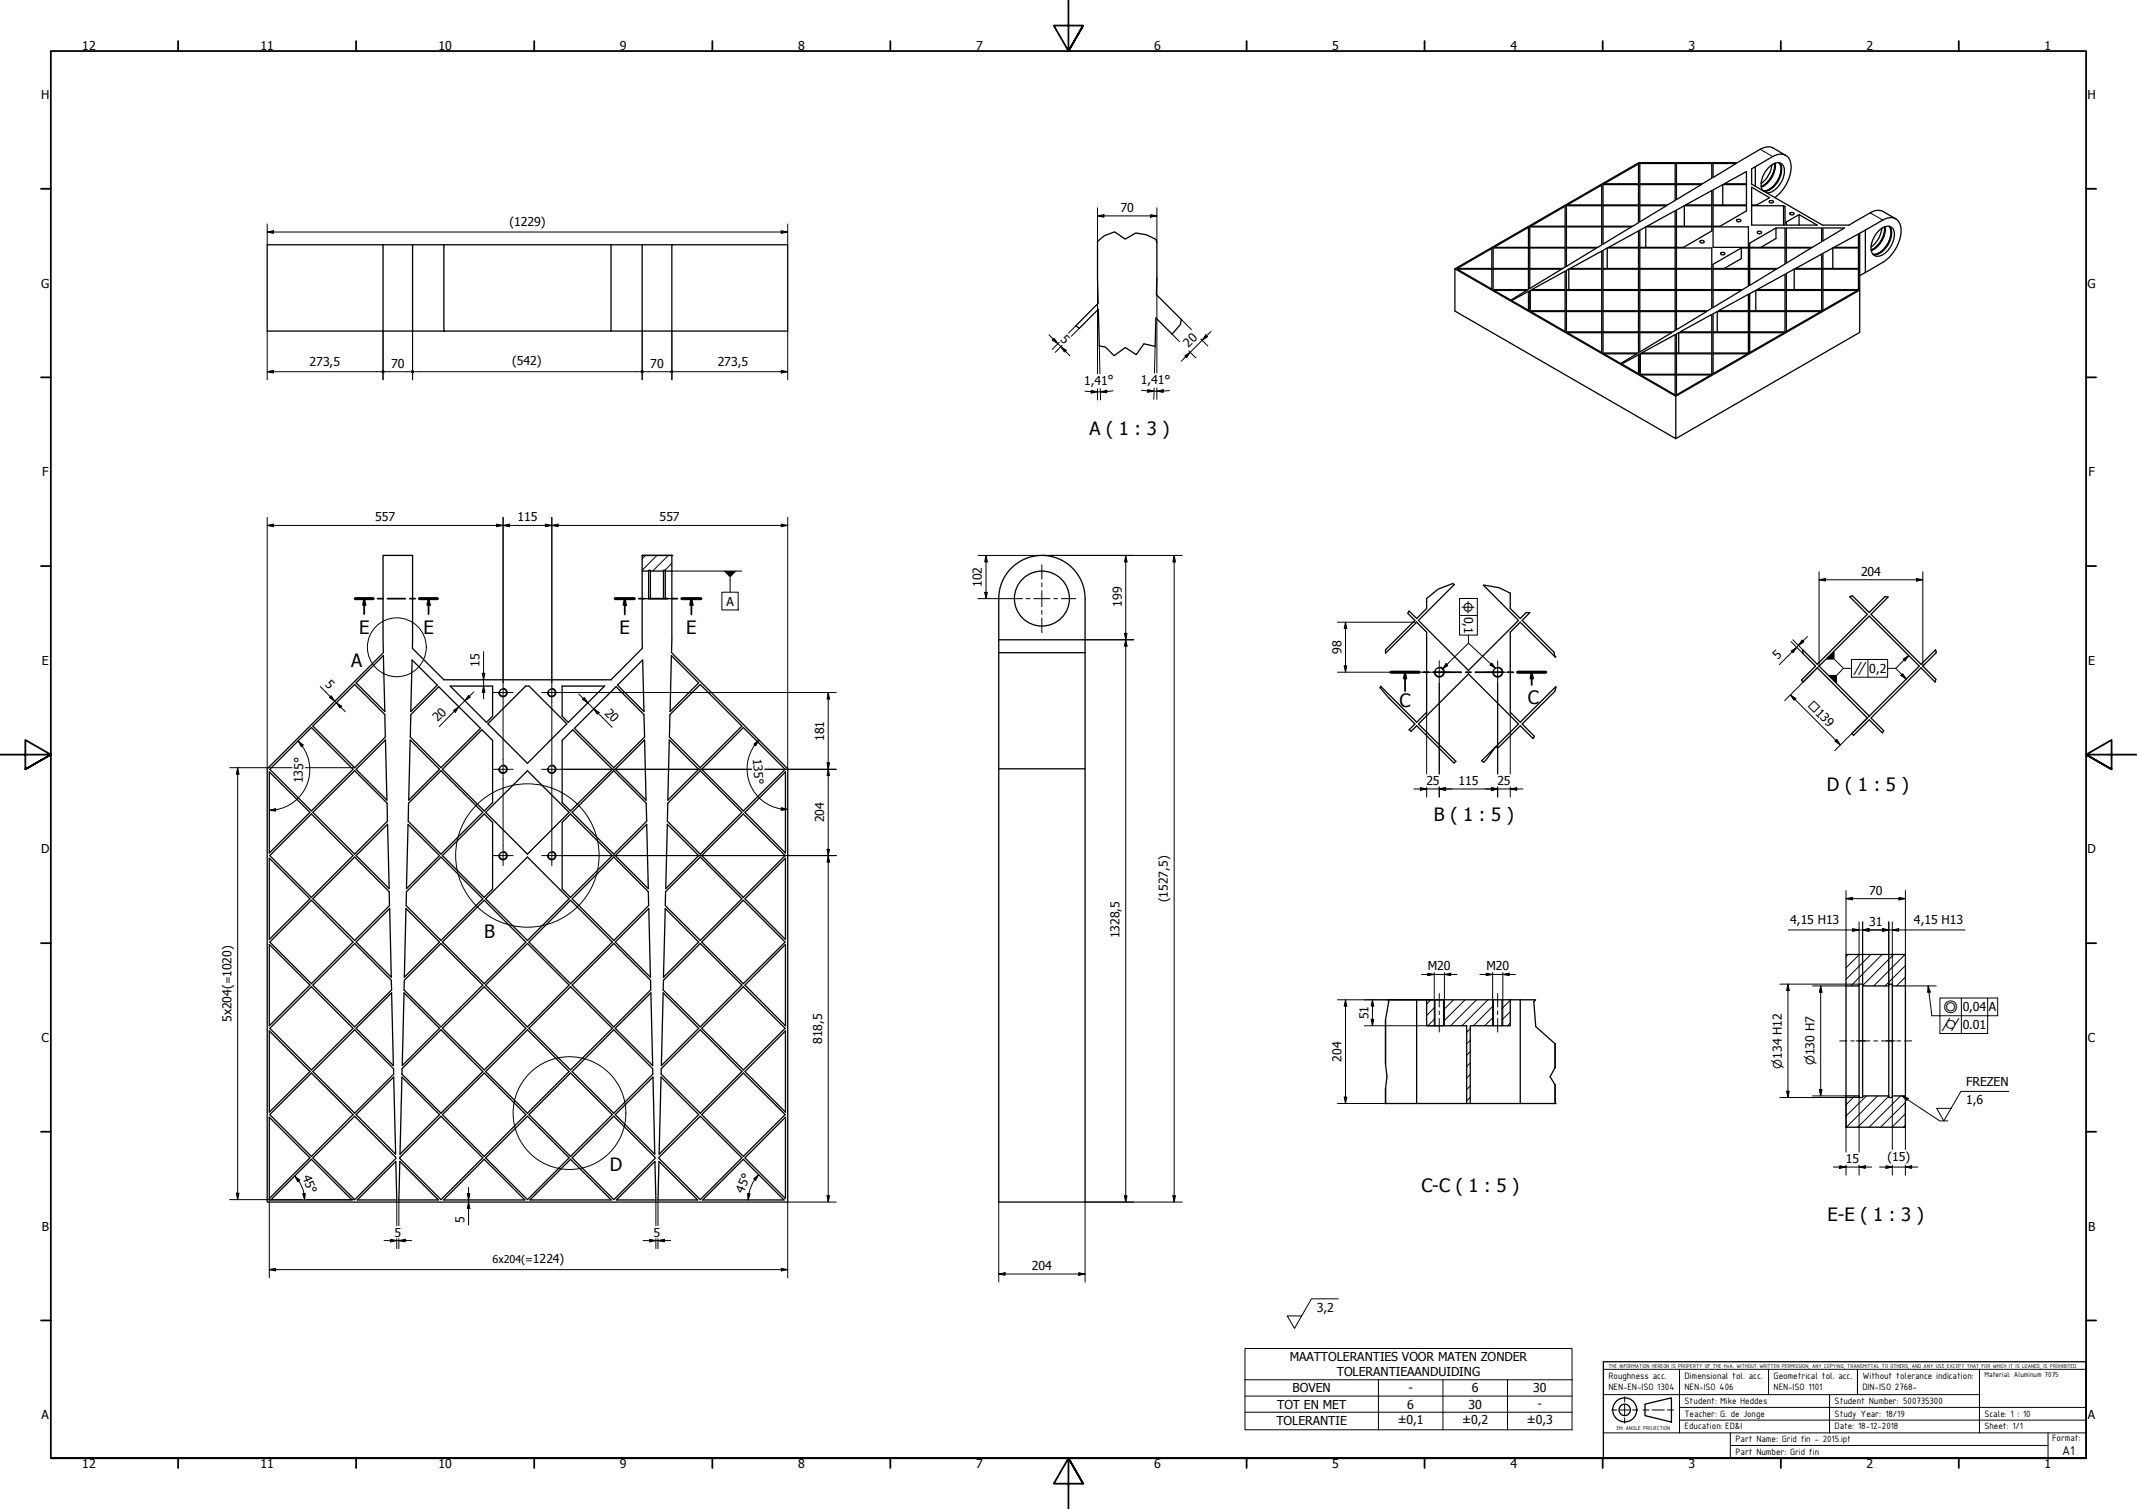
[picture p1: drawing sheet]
<svg xmlns="http://www.w3.org/2000/svg" width="841mm" height="594mm" viewBox="0 0 841 594" stroke-linecap="round" stroke-linejoin="round" font-family="sans-serif">
<!-- layer: Hatch (ISO) -->
<g fill="none" stroke="#000" stroke-width=".39">
<path d="M254 218.7l-1.3 1.3M258.5 218.7l-5.8 5.8M263 218.7l-6.1 6.1M264.4 221.8l-2.7 2.7M727.3 375.8l-.8 .7M731.8 375.8l-5.3 5.2M736.3 375.8l-9.8 9.7M740.7 375.8l-12.3 12.3M745.2 375.8l-12.2 12.2M749.7 375.8l-12.3 12.3M563.1 393.6l-1.6 1.7M564.7 396.5l-3.2 3.3"/>
<path d="M572.1 393.6l-4 3.9M576.6 393.6l-8.5 8.5M581.1 393.6l-10.2 10.2M585.6 393.6l-10.2 10.2M587.7 396l-7.8 7.8M594.4 393.8l-3.3 3.2M594.4 398.3l-3.3 3.2M749.9 384.7l-3.5 3.4M749.9 380.1l-8 8M564.7 401l-2.8 2.8M578.6 418.5l-1.4 1.4M578.6 414l-1.4 1.5"/>
<path d="M578.6 409.5l-1.4 1.4M578.6 405l-1.4 1.4M587.7 400.5l-3.4 3.3M594.4 402.8l-1.1 1M578.6 432l-1.4 1.4M578.6 427.5l-1.4 1.4M578.6 423l-1.4 1.4M730 431.5l-3.5 3.4M734.5 431.5l-8 7.9M738.9 431.5l-12.3 12.3M743.3 431.6l-12.2 12.2M748 431.5l-12.4 12.3"/>
<path d="M749.9 438.5l-5.3 5.3M749.9 434.1l-9.8 9.7M749.9 443l-.8 .8"/>
</g>
<!-- layer: Visible (ISO) -->
<g fill="none" stroke="#000" stroke-width=".51">
<path d="M630.9 72.7h13.9v8h-13.9zM631.3 72.4l13.5-7.8v7.8zM645.4 72.7h13.9v6.2l-3 1.8h-10.9zM645.4 64.4h13.9v8h-13.9zM659.8 72.7h9.7l-9.7 5.9zM659.8 64.4h13.9v5.7l-3.7 2.3h-10.2zM674.2 74.8l3.8-2.1h9.3v8h-13.1zM674.2 64.4h9.1l-9.1 5.5zM678 72.7v8M678.6 72.4l8.7-4.9v4.9zM689.4 73.7l7 4.1-5 2.9h-2zM690.8 65.6v7.7"/>
<path d="M696.3 79.2l.7-.2a.63 .63 0 0 1 .8 .1 .63 .63 0 0 1-.1 .9 .63 .63 0 0 1-.9-.1l-.6-.4zM697.3 64.9a10.7 10.7 0 0 1-4.2 7.3M698.4 64.4a9.8 9.8 0 0 1-5.3 9M698.5 77.8a15.4 15.4 0 0 0 6.2-13.6 4.1 4.1 0 0 0-6.6-2.8l-8.7 5.1v6l27.8 16.1h10.5l8.7-5.1 2.2-.7 2.2 .3 5.3 3M698.6 64.2a9.3 9.3 0 0 1-5.4 9.4 10.1 10.1 0 0 0 5.3-9.3M700.2 64.1a7.3 7.3 0 0 1-1.3 7.9l-.9 1.2-1.8 1.3a1.99 1.99 0 0 1-2.8 0 9.1 9.1 0 0 1 5.9-10.4 2.83 2.83 0 0 1 2.9 3.8 9.2 9.2 0 0 1-6.3 8h-.6M700.3 64.1a6.8 6.8 0 0 1-.7 7.6 6.7 6.7 0 0 1-5.4 3.6M700.7 64.6a9.2 9.2 0 0 1-6.2 10.7M702.8 61.2l-5-2.9a5.2 5.2 0 0 0-5.1 .5l-8.9 5.2h-38.8l-72.4 41.8 86.9 50.2 72.4-41.8v-22.3l9.1-5.3a4.4 4.4 0 0 1 5.2-.4 4.4 4.4 0 0 1 2 4.9 16.1 16.1 0 0 1-7.2 12.2l-9.1 5.2M150.7 96.4v33.9M162.4 96.4v33.9M174.7 96.4h65.8v33.9h-65.8z"/>
<path d="M174.7 96.4h-69.5v33.9h69.5M240.5 96.4h23.9M252.7 96.4v33.9M431.9 95l.3 24.4-8.8 8.8M455.3 95.5l-.2 20.5 9.8 9.8M587.6 97.6h13.9v8.1h-13.9zM587.9 97.4l13.6-7.9v7.9zM602 89.3h13.9v8.1h-13.9zM602 97.6h13.9v7.5l-.8 .6h-13.1zM602.4 89.1l13.5-7.9v7.9zM616.5 81h13.9v8.1h-13.9zM616.5 89.3h13.9v7.1l-1.6 1h-12.3z"/>
<path d="M616.5 97.6h11.8l-11.8 7.3zM616.8 80.7l13.6-7.8v7.8zM630.9 81h13.9v6.7l-2.2 1.4h-11.7zM630.9 89.3h11.1l-11.1 6.8zM630.9 98.6l1.6-1h12.3v8.1h-13.9zM632.5 97.6v8.1M633.1 97.4l11.7-6.5v6.5zM645.4 81h10.4l-10.4 6.3zM645.4 90.6l2.3-1.3h11.6v8.1h-13.9zM645.4 97.6h13.9v8.1h-13.9zM647.7 89.3v8.1M648.2 89.1l11.1-6.1v6.1z"/>
<path d="M659.8 89.3h13.9v1.6l-11.1 6.5h-2.8zM659.8 82.7l3.1-1.7h10.8v8.1h-13.9zM659.8 97.6h13.9v8.1h-13.9zM662.9 81v8.1M663.4 80.7l10.3-5.7v5.7zM669 95a.81 .81 0 0 1 1-.4 .81 .81 0 0 1 .6 .8l-1 .3-.5-.3zM674.2 81h13.1v2l-10.3 6.1h-2.8zM674.2 89.3h13.9v8.1h-13.9zM677.4 99.5l.5-.2a.62 .62 0 0 1 1 .5 .62 .62 0 0 1-1 .6l-.7-.4zM683.6 86.5l.5-.2a.62 .62 0 0 1 1.1 .5 .62 .62 0 0 1-1 .5l-.7-.3zM685.3 97.6v4.2l-6.7 3.9M688.6 97.6h13.9v6.3l-2.9 1.8h-11z"/>
<path d="M691.6 91.3a.86 .86 0 0 1 .9-.3 .86 .86 0 0 1 .7 .8l-1.2 .2zM698.9 89.8l-10.3 5.9v1.7h13.9v-7.6h-3.6v4.1l-5.9 3.5M701.9 81h-12.5v7.6h13.1v-7.3l-.6-.3v7.6M703 89.8h13.9v5.4l-3.6 2.2h-10.3zM703 97.6h9.8l-9.8 6zM704.4 83.9a.82 .82 0 0 1 1-.4 .82 .82 0 0 1 .5 .9l-.9 .2-.5-.2zM708 84.5l-5 2.9v1.2h12.1l-7.1-4.1v4.1M717.4 89.8h8.5l-8.5 5zM717.4 99.7l3.9-2.1h10.1v8.1h-14zM721.3 97.6v8.1M721.8 97.4l9.6-5.3v5.3zM734.1 90.6v16.7"/>
<path d="M736.4 98.5a10.3 10.3 0 0 0 5.4-9.2 9.3 9.3 0 0 1-5.3 9.4M739.5 90.7a3.7 3.7 0 0 1 5.4-.8 7.9 7.9 0 0 1-2.4 9.1 3.8 3.8 0 0 1-5.3 1.2 6.9 6.9 0 0 1 .8-7.6zM740.6 89.9a10.1 10.1 0 0 1-4.3 7.3M741.6 89.3a9.8 9.8 0 0 1-5.2 9.1M743.5 89.1a8.3 8.3 0 0 1-3 9.7l-1.7 1.1-1.7 .1M743.6 89.1a6.3 6.3 0 0 1-.5 7.1 6.6 6.6 0 0 1-5.9 4M744 89.6a9.2 9.2 0 0 1-6.3 10.7M572.6 105.8v16.7l86.9 50.2 72.4-41.9v-16.6M573.5 106h13.6v7.8zM573.5 105.7l13.6-7.9v7.9zM587.6 106h13.9v7.9l-13.9 .1zM587.9 114.3h13l-6.3 3.8z"/>
<path d="M594.9 118.3l6.6-3.6v7.4zM602 106h12.6l-12.6 7.6zM602 114.4l13.9-.1v8h-13.9zM602.2 114.3v8M602.8 114l13.1-7.2v7.2zM616.5 106.5l.9-.5h13v8h-13.9zM616.5 114.3h13.9v8h-13.9zM617.4 106v8M617.9 105.7l12.5-6.9v6.9zM630.9 106h13.9v8h-13.9zM630.9 114.3h13.9v8h-13.9zM645.4 106h13.9v8h-13.9z"/>
<path d="M645.4 114.3h13.9v8h-13.9zM659.8 106h13.9v8h-13.9zM659.8 114.3h13.9v7.1l-1.6 .9h-12.3zM674.2 104l11.1-6.4h2.8v8.1h-13.9zM674.2 106h13.9v6.6l-2.3 1.4h-11.6zM674.2 114.3h11.2l-11.2 6.8zM688.6 106h10.5l-10.5 6.4zM688.6 115.6l2.4-1.3h11.5v8h-13.9zM691 114.3v8M691.5 114l11-6v6zM703 107.7l3.1-1.7h10.8v8h-13.9zM703 114.3h13.9v8h-13.9z"/>
<path d="M706.1 106v8M706.6 105.7l10.3-5.7v5.7zM717.4 106h14v8h-14zM717.4 114.3h13.6l-13.6 7.8zM240.5 130.3h69.5v-33.9h-45.6v33.9M424.8 129.3l7.4-7.5 .4 14.4M461.3 131.6l-6.4-6.4-.3 11.2M602.4 122.7h13.5v7.8zM616.5 122.7h13.9v8h-13.9zM616.8 131h13.6v7.8zM630.9 122.7h13.9v8h-13.9zM630.9 131h13.9v7.9l-13.9 .1z"/>
<path d="M631.3 139.3h12.8l-6.2 3.8zM645.4 122.7h13.9v7.4l-.9 .6h-13zM645.4 131h12.5l-12.5 7.6zM645.4 139.4l13.9-.1v8.1h-13.9zM645.5 139.3v8.1M646 139l13.3-7.3v7.3zM659.8 122.7h11.8l-11.8 7.1zM659.8 131.5l.9-.5h13v8h-13.9zM659.8 139.3h13.9v8.1h-13.9zM660.7 131v8M661.2 130.7l12.5-6.9v6.9zM674.2 123.5l1.6-.8h12.3v8h-13.9z"/>
<path d="M674.2 131h13.9v8h-13.9zM674.2 139.3h13.6l-13.6 7.8zM675.8 122.7v8M676.3 122.3l11.8-6.4v6.4zM688.6 122.7h13.9v8h-13.9zM688.6 131h13.6l-13.6 7.8zM703 122.7h13.6l-13.6 7.8zM638.2 143.3l6.6-3.6v7.4zM645.7 147.6h13.6v7.9zM659.5 156v16.7M659.8 147.6h13.5l-13.5 7.9zM150.7 218.7h11.7l-.1 36.5 12.4 12.4h65.8l12.3-12.4-.1-19.5h11.7l-.1 21.3 45.7 45.7v170.5h-204.8v-170.5l45.7-45.7z"/>
<path d="M252.7 218.7h11.7v6.1h-2.6v-.3h-.7v.3h-5.1v-.3h-.7v.3h-2.6zM252.7 218.7h11.7M252.7 224.8v10.9M255.3 224.8v10.9M256 224.8v10.9M261.1 224.8v10.9M261.8 224.8v10.9M264.4 224.8v10.9M397.5 224.2a17 17 0 0 1 18.7-4.4 17 17 0 0 1 10.8 15.9v21.3h-33.9v-21.4a16.9 16.9 0 0 1 4.4-11.4zM561.5 235.6v4l-4 3.9-3-2.9M572.3 230.2l-14.1 14.1 19.7 19.6 19.7-19.6-13.8-13.9M594.4 233.5v6.1l3.9 3.9 2.3-2.4"/>
<path d="M728 234.9l6.9 6.9-19.7 19.7-5.7-5.7M729 234.5l6.6 6.6 6.3-6.2M743.1 235l-6.8 6.8 19.7 19.7 5.7-5.7M150.9 258.1l.5 22-11.3-11.3zM162.2 259.8l9.9 9.9-10.4 10.4zM252.9 259.8l.5 20.3-10.4-10.4zM264.2 258.1l10.8 10.7-11.3 11.3zM393.1 257v216.2h33.9v-216.2M393.1 251.9h33.9M545.3 257.1l12.2-12.1 4 3.9v31.5l-4 3.9-14.1-14.1M554 241.5l2.8 2.8-11.5 11.5M602 241.2l-2.9 3.1 12.5 12.5"/>
<path d="M612 258.6l-13.7-13.6-3.9 3.9v31.5l3.9 3.9 14-13.9M709.5 257.2l5 5-5.5 5.6M762 257l-5.3 5.2 5.2 5.2M172.7 270.4l16.4 16.3-15.6 15.5-12-12 .2-8.9zM177.2 270.1h16.7v11.9l-2.4 2.4zM206.9 270.1h1.3l14.9 14.9-15.5 15.5-15.6-15.5zM221.2 270.1h16.7l-14.3 14.3-2.4-2.4zM546.5 274.7l10.3 10.3-2.3 2.3M611.9 272.2l-12.8 12.8 4.8 4.9M709.6 268.5l5.6-5.6 19.7 19.8-6.1 6.1M715.9 262.2l19.7-19.7 19.7 19.7-19.7 19.7zM761.6 268.5l-5.6-5.6-19.7 19.8 5.1 5"/>
<path d="M122.6 286.4l16.3 16.5-16.3 16.3-16.4-16.3zM123.1 285.8l16.5-16.3 11.8 11.8 .2 8.9-12 12zM151.7 291.3l.6 23.7-12.2-12.1zM161.4 291.3l11.6 11.6-12.2 12.1zM189.7 287.3l4.2 4.2v24.4l-3.3 3.3-16.5-16.3zM225.4 287.3l15.6 15.6-16.5 16.3-3.3-3.3v-24.4zM226.1 286.7l16.3-16.3 11 10.9 .3 8.9-12.1 12zM253.7 291.3l.6 23.7-12.2-12.1zM263.4 291.3l11.6 11.6-12.2 12.1zM263.7 281.3l11.9-11.8 16.4 16.3-16.4 16.4-12.1-12zM292.5 286.4l16.5 16.5-16.5 16.3-16.3-16.3zM555.4 287.9l2.1-2.2 14.7 14.7"/>
<path d="M583.1 299.5l14.5-14.5-19.7-19.7-19.7 19.7 14.8 14.8M585 299.1l-1.1 1M603.3 290.7l-5-5-8.6 8.6M740.8 288.5l-5.2-5.1-6.1 6.1M106 303.9l16 15.9-16 16zM123.1 319.8l16.5-16.4 12.7 12.8 .2 7.1-12.9 13zM173.5 303.4l16.5 16.4-16.5 16.5-12.8-13 .1-7.1zM191.1 319.8l16.5-16.4 16.4 16.4-16.4 16.5zM241.6 303.4l12.7 12.8 .2 7.1-12.9 13-16.4-16.5zM275.6 303.4l16.4 16.4-16.4 16.5-13-13 .2-7.1zM293.2 319.8l15.9-15.9v31.9zM393.1 302.7h33.9"/>
<path d="M106 337.9l16 16-16 16zM122.6 320.5l16.3 16.3-16.3 16.5-16.4-16.5zM140.1 336.8l12.4-12.3 .7 25.4zM160.6 324.5l12.4 12.3-13 13.1zM173.5 337.4l16.5 16.5-16.5 16.3-13.7-13.7 .2-5.4zM174.1 336.8l16.5-16.3 3.3 3.3v26.2l-3.3 3.3zM224.5 320.5l16.5 16.3-16.5 16.5-3.3-3.3v-26.2zM241.6 337.4l13.5 13.7 .2 5.4-13.7 13.7-16.4-16.3zM242.1 336.8l12.4-12.3 .6 25.4zM262.6 324.5l12.4 12.3-13 13.1zM275.6 337.4l16.4 16.5-16.4 16.3-13.8-13.7 .1-5.4zM276.2 336.8l16.3-16.3 16.5 16.3-16.5 16.5z"/>
<path d="M309.1 337.9v32l-15.9-16zM122.6 354.4l16.3 16.5-16.3 16.4-16.4-16.4zM123.1 353.9l16.5-16.5 13.6 13.7 .1 5.4-13.7 13.7zM153.4 357.7l.6 27-13.9-13.8zM159.8 357.7l13.2 13.2-13.9 13.8zM191.1 353.9l16.5-16.5 16.4 16.5-16.4 16.3zM224.5 354.4l16.5 16.5-16.5 16.4-16.3-16.4zM255.3 357.7l.7 27-13.9-13.8zM261.8 357.7l13.2 13.2-13.9 13.8zM292.5 354.4l16.5 16.5-16.5 16.4-16.3-16.4zM106 371.8l16 16-16 16zM173.5 371.4l16.5 16.4-16.5 16.5-14.5-14.6 .1-3.8z"/>
<path d="M174.1 370.9l16.5-16.5 16.3 16.5-16.3 16.4zM241.6 371.4l14.4 14.5 .1 3.8-14.5 14.6-16.4-16.5zM275.6 371.4l16.4 16.4-16.4 16.5-14.6-14.6 .1-3.8zM309.1 371.8v32l-15.9-16zM726.5 375.8h23.4v12.3h-5.2v-.7h-1.4v.7h-10.3v-.7h-1.4v.7h-5.1zM123.1 387.8l16.5-16.4 14.4 14.5 .1 3.8-14.5 14.6zM154.1 390.9l.7 28.6-14.7-14.7zM159 390.9l14 13.9-14.7 14.7zM191.1 387.8l16.5-16.4 16.4 16.4-16.4 16.5zM261 390.9l14 13.9-14.7 14.7zM546.2 393.6h15.3M557.5 393.6v40.8"/>
<path d="M561.5 393.6h3.2v10.2h-3.2zM564.7 393.6h3.4M568.1 393.6h19.6v10.2h-9.1v30.6h-1.4v-30.6h-9.1zM587.7 393.6h3.4M591.1 393.6h3.3v10.2h-3.3zM594.4 393.6h9.9M598.3 393.6v40.8M726.5 388.1v43.4M731.6 388.1v43.4M733 388.1v43.4M743.3 388.1v43.4M744.7 388.1v43.4"/>
<path d="M749.9 388.1v43.4M106 405.9l16 16-16 16zM106.2 404.8l16.4-16.3 16.3 16.3-16.3 16.4zM173.5 405.4l16.5 16.5-16.5 16.3-15.3-15.3v-2.2zM174.1 404.8l16.5-16.3 16.3 16.3-16.3 16.4zM207.6 405.4l16.4 16.5-16.4 16.3-16.5-16.3zM208.2 404.8l16.3-16.3 16.5 16.3-16.5 16.4zM241.6 405.4l15.3 15.3v2.2l-15.3 15.3-16.4-16.3zM242.1 404.8l14.1-13.9 .7 28.6zM276.2 404.8l16.3-16.3 16.5 16.3-16.5 16.4zM309.1 405.9v32l-15.9-16zM564.7 403.8h3.4"/>
<path d="M587.7 403.8h3.4M106 439.8l16 16-16 16zM106.2 438.8l16.4-16.4 16.3 16.4-16.3 16.5zM123.1 421.9l16.5-16.5 15.3 15.3v2.2l-15.3 15.3zM154.9 424l.8 30.4-15.6-15.6zM158.2 424l14.8 14.8-15.6 15.6zM173.5 439.5l16.5 16.3-16.5 16.5-16.1-16.2v-.5zM174.1 438.8l16.5-16.4 16.3 16.4-16.3 16.5zM208.2 438.8l16.3-16.4 16.5 16.4-16.5 16.5zM241.6 439.5l16.1 16.1v.5l-16.1 16.2-16.4-16.5zM242.1 438.8l14.9-14.8 .7 30.4zM260.2 424l14.8 14.8-15.6 15.6z"/>
<path d="M260.2 420.7l15.4-15.3 16.4 16.5-16.4 16.3-15.4-15.3zM276.2 438.8l16.3-16.4 16.5 16.4-16.5 16.5zM309.1 439.8v32l-15.9-16zM545.3 434.4h31.9M578.6 434.4h33.4M726.5 431.5h5.1v.6h1.4v-.6h10.3v.6h1.4v-.6h5.2v12.3h-23.4zM123.1 455.8l16.5-16.3 16.1 16.1 .1 .5-16.2 16.2zM157.4 457.2l15.1 15.2h-15.5zM190.6 456.4l16 16h-32zM191.1 455.8l16.5-16.3 16.4 16.3-16.4 16.5zM259.3 457.2l15.3 15.2h-15.6zM259.4 455.6l16.2-16.1 16.4 16.3-16.4 16.5-16.2-16.2z"/>
<path d="M106.6 472.4l16-16 16 16zM140.6 472.4l15.2-15.2 .3 15.2zM208.5 472.4l16-16 16 16zM242.6 472.4l15.1-15.2 .4 15.2zM276.5 472.4l16-16 16 16z"/>
<circle cx="410.1" cy="235.7" r="10.8"/>
<circle cx="198" cy="272.7" r="1.43"/>
<circle cx="217.1" cy="272.7" r="1.43"/>
<circle cx="566.5" cy="264.6" r="1.75"/>
<circle cx="589.4" cy="264.6" r="1.75"/>
<circle cx="198" cy="302.8" r="1.43"/>
<circle cx="217.1" cy="302.8" r="1.43"/>
<circle cx="198" cy="336.9" r="1.43"/>
<circle cx="217.1" cy="336.9" r="1.43"/>
</g>
<!-- layer: Visible Narrow (ISO) -->
<g fill="none" stroke="#000" stroke-width=".39">
<path d="M692.7 58.8l5 2.8M736 83.8l5 2.8M198.3 271a1.68 1.68 0 0 1 1.3 2 1.68 1.68 0 0 1-1.9 1.3 1.68 1.68 0 0 1-1.4-1.9M217.4 271a1.68 1.68 0 0 1 1.4 2 1.68 1.68 0 0 1-2 1.3 1.68 1.68 0 0 1-1.3-1.9M566.8 262.6a2 2 0 0 1 1.6 2.4 2 2 0 0 1-2.3 1.6 2 2 0 0 1-1.6-2.3M589.8 262.6a2 2 0 0 1 1.6 2.4 2 2 0 0 1-2.3 1.6 2 2 0 0 1-1.6-2.3M198.3 301.2a1.68 1.68 0 0 1 1.3 1.9 1.68 1.68 0 0 1-1.9 1.4 1.68 1.68 0 0 1-1.4-2M217.4 301.2a1.68 1.68 0 0 1 1.4 1.9 1.68 1.68 0 0 1-2 1.4 1.68 1.68 0 0 1-1.3-2M198.3 335.2a1.68 1.68 0 0 1 1.3 2 1.68 1.68 0 0 1-1.9 1.3 1.68 1.68 0 0 1-1.4-1.9M217.4 335.2a1.68 1.68 0 0 1 1.4 2 1.68 1.68 0 0 1-2 1.3 1.68 1.68 0 0 1-1.3-1.9M564.5 393.6v10.2M568.5 393.6v10.2"/>
<path d="M587.4 393.6v10.2M591.4 393.6v10.2"/>
</g>
<!-- layer: Visible (ISO) -->
<g fill="#000">
<circle cx="252.7" cy="218.7" r=".25"/>
<circle cx="264.4" cy="218.7" r=".25"/>
</g>
<!-- layer: Break Line (ISO) -->
<g fill="none" stroke="#000" stroke-width=".51">
<path d="M431.9 95l2.8-2.3 4-1.4 4.1 2.8 4.2-2.4 4.2 .7 3.7 1.9 .4 1.2M423.4 128.2l1.4 1.1M432.6 136.2l2.4 .4 3.5 3.5 4.3-3.3 4.4 2.8 3-4.2 4.4 1M464.9 125.8l-.3 1.9-3.3 3.9M572.3 230.2l-.5-.5-5.8 2.2-4.5 3.7M583.8 230.4l6.2 1 4.4 2.1M729 234.5l-1 .4M741.9 234.9l1.2 .1M545.3 255.8v1.3M554.5 240.6l-.5 .9M600.6 241.1l1.4 .1M611.6 256.8l.4 1.8"/>
<path d="M709.5 255.8v1.4M761.7 255.8l.3 1.2M543.4 270.2l-.3 .5 3.4 4M612.3 270.4l-.4 1.8M709 267.8l.6 .7M761.9 267.4l-.3 1.1M554.5 287.3l.9 .6M573 299.8l-.8 .6M583.1 299.5l.8 .6M589.7 294.3l-1.1-.3-3.6 5.1M603.9 289.9l-.6 .8M728.8 288.8l.7 .7"/>
<path d="M741.4 287.7l-.6 .8M546.2 393.6l.3 .7-1.2 7.4M604.3 393.6l-.7 .7 .8 9.8 7.6 6.8v9.4l-2 3.6 2 3.2v7.3M545.3 418.5a23.4 23.4 0 0 1 0 10.3v5.6v-5.9M545.3 401.5v17.3"/>
</g>
<g fill="#000">
<circle cx="612" cy="258.6" r=".25"/>
<circle cx="545.3" cy="434.4" r=".25"/>
<circle cx="612" cy="434.4" r=".25"/>
</g>
<!-- layer: Section Line (ISO) -->
<g fill="none" stroke="#000" stroke-width=".7">
<path d="M139.8 235.7h7.1M143.3 235.7l.5 2.5h-.9zM143.3 235.7v6.1M148.6 235.7h2.1M152.5 235.7h7M161.3 235.7h2.1M165.1 235.7h7M168.7 235.7l.5 2.5h-1.1zM168.7 235.7v6.1M242.1 235.7h7.5M245.9 235.7l.5 2.5h-1zM245.9 235.7v6.2"/>
<path d="M251.4 235.7h2.1M255.2 235.7h7.6M264.5 235.7h2.1M268.4 235.7h7.4M272.1 235.7l.5 2.5h-1zM272.1 235.7v6.2M547.4 264.6h11.1M553 264.6l.5 2.5h-1.1zM553 264.6v7.5M560.2 264.6h2.1M564.1 264.6h11M576.8 264.6h2.1"/>
<path d="M580.6 264.6h11.1M593.4 264.6h2.2M597.3 264.6h11M602.8 264.6l.5 2.5h-1zM602.8 264.6v5.1"/>
</g>
<path d="M139.8 235.7h7.1M165.1 235.7h7M242.1 235.7h7.5M268.4 235.7h7.4M547.4 264.6h11.1M597.3 264.6h11" fill="none" stroke="#000" stroke-width="1.2"/>
<g fill="#000">
<path d="M143.3 235.7l.5 2.5h-.9z" fill-rule="evenodd"/>
<path d="M168.7 235.7l.5 2.5h-1.1z" fill-rule="evenodd"/>
<path d="M245.9 235.7l.5 2.5h-1z" fill-rule="evenodd"/>
<path d="M272.1 235.7l.5 2.5h-1z" fill-rule="evenodd"/>
<path d="M553 264.6l.5 2.5h-1.1z" fill-rule="evenodd"/>
<path d="M602.8 264.6l.5 2.5h-1z" fill-rule="evenodd"/>
</g>
<!-- layer: Detail Boundary (ISO) -->
<g fill="none" stroke="#000" stroke-width=".39">
<circle cx="156.2" cy="254.8" r="11.6"/>
<circle cx="207.5" cy="336.8" r="28.2"/>
<circle cx="224.1" cy="438.2" r="22.2"/>
</g>
<!-- layer: Border (ISO) -->
<g fill="none" stroke="#000" stroke-width=".7">
<path d="M70.1 16.2v3.9M140.1 16.2v3.9M210.2 16.2v3.9M280.4 16.2v3.9M350.4 16.2v3.9M420.5 .1v20l-5.8-10h11.6l-5.8 10 5.8-10M490.6 16.2v3.9M560.6 16.2v3.9M630.7 16.2v3.9M700.8 16.2v3.9M770.9 16.2v3.9M16.1 74.3h3.9"/>
<path d="M821 74.3h3.9M16.1 148.6h3.9M821 148.6h3.9M16.1 222.9h3.9M821 222.9h3.9M0 297.1h20l-10-5.8v11.6l10-5.8-10 5.8M841 297.1h-20l10-5.8v11.6l-10-5.8 10 5.8M16.1 371.3h3.9M821 371.3h3.9M16.1 445.6h3.9M821 445.6h3.9M16.1 519.8h3.9"/>
<path d="M821 519.8h3.9M20 574.1v-554h801v554h-801h801M70.1 574.1v3.8M140.1 574.1v3.8M210.2 574.1v3.8M280.4 574.1v3.8M350.4 574.1v3.8M490.6 574.1v3.8M560.6 574.1v3.8M630.7 574.1v3.8M700.8 574.1v3.8M770.9 574.1v3.8"/>
<path d="M426.3 584.1l-5.8-10 5.8 10h-11.6l5.8-10v20"/>
</g>
<!-- layer: Title (ISO) -->
<g fill="none" stroke="#000" stroke-width=".39">
<path d="M631 539.1h190M661 539.1v25M696 539.1v10M731 539.1v10M779 539.1v25M631 549.1h148M634.2 555.1h2.1M637.3 555.1h4.2M639.4 549.9v2.1M639.4 553v4.2M639.4 558.2v2.1M642.5 555.1h2.1"/>
<path d="M646.6 555.1h2.4M650.2 555.1h4.8M656.2 555.1h2.4M661 554.1h160M661 559.1h160M720 549.1v15M631 564.1h190M681 569.1h125M681 564.1v10M806 564.1v10"/>
</g>
<g fill="none" stroke="#000" stroke-width=".51">
<path d="M631 536.1h190v38h-190zM821 539.1v16M647.4 552.8l10.4-2.5v9.6l-10.4-2.6z"/>
<circle cx="639.4" cy="555.1" r="4.7"/>
<circle cx="639.4" cy="555.1" r="2.25"/>
</g>
<!-- layer: Center Mark (ISO) -->
<g fill="none" stroke="#000" stroke-width=".39">
<path d="M396.7 235.7h5.7M403.9 235.7h1.5M406.8 235.7h6.4M410 222.3v5.7M410 229.5v1.5M410 232.5v6.4M414.7 235.7h1.5M417.7 235.7h5.7M410 240.3v1.5M410 243.4v5.6M194.1 272.6h7.8M198 268.7v7.9"/>
<path d="M213.2 272.6h7.9M217.2 268.7v7.9M561.9 264.6h9M566.4 260.1v9M584.9 264.6h9M589.4 260.1v9M198 298.9v7.9M217.2 298.9v7.9M194.1 302.9h7.8M213.2 302.9h7.9M194.1 336.8h7.8M198 332.9v7.9"/>
<path d="M213.2 336.8h7.9M217.2 332.9v7.9"/>
</g>
<!-- layer: Dimension (ISO) -->
<g fill="none" stroke="#000" stroke-width=".39">
<path d="M105.2 91.3l2.4-.5v1.1zM105.2 88.2v8.2M105.2 91.3h204.8M307.5 90.8l2.5 .5-2.5 .6zM310 88.2v8.2M431.9 85l2.6-.4v.9zM431.9 81.8v13.2M431.9 85h23.4M452.8 84.6l2.5 .4-2.5 .5zM455.3 81.8v13.7M431.9 109.2v37.9M455.3 109.2v37.6"/>
<path d="M105.2 130.3v19.2M150.7 130.3v19.2M162.4 130.3v19.2M252.7 130.3v19.2M264.4 130.3v19.2M310 130.3v19.2M412.8 131.8l8.3 8.3M414.9 133.2l1.4 2.1-2.1-1.4zM416.9 134.8l-2.8 2.8M417.5 136.5l2.1 1.4-.7 .7zM418 135.9l-2.7 2.8M423.4 128.2l-2.9 3"/>
<path d="M424.8 129.3l-3.2 3.1M432.6 136.2l.3 10.9M454.6 136.4l-.3 10.4M461.3 131.6l2.9 2.9M464.9 125.8l4 4M467.9 138.1l2.8 2.8M472.6 133.4l2.8 2.8M474.5 131.9l.7 .7-2.1 1.4zM476.6 130.5l-11.7 11.7M105.2 146.3l2.4-.5v1zM105.2 146.3h44.9M151.3 146.3h10.5"/>
<path d="M163 146.3h89.1M253.4 146.3h10.4M265 146.3h45M307.5 145.8l2.5 .5-2.5 .5zM429.5 153.7l2.4 .6-2.4 .4zM431.9 153.1v4.4M433 153l.1 4.5M433.1 154.3l2.4-.7 .1 1.1zM438 153.9l-5.5 .4-5.5-.3M449.2 153.6l5 .4M451.7 153.4l2.5 .6-2.5 .4zM454.2 154h1.1"/>
<path d="M454.2 152.8l-.1 4.4M455.3 154l2.5-.5v1zM455.3 152.8v4.4M460.2 153.7l-4.9 .3M466.3 140.1l2.1-1.4-1.4 2.1zM105.2 206.9l2.4-.6v1.1zM105.2 203.7v99M105.2 206.9h204.8M195.5 206.3l2.5 .6-2.5 .5zM198 206.9l2.5-.6v1.1zM198 203.7v65M214.6 206.3l2.6 .6-2.6 .5z"/>
<path d="M217.2 206.9l2.4-.6v1.1zM217.2 203.7v65M307.5 206.3l2.5 .6-2.5 .5zM310 203.7v99M384.9 218.7h80.4M388 218.7l.6 2.5h-1.1zM388 218.7v17M443 218.7l.5 2.5h-1zM443 218.7v254.5M462.1 218.7l.5 2.5h-1zM462.1 218.7v254.5M384.9 235.7h11.8"/>
<path d="M387.5 233.2h1.1l-.6 2.5zM715.9 228.3l2.5-.6v1.1zM715.9 228.3h40.8M715.9 225.1v37.1l-13.5 13.6M754.3 227.7l2.4 .6-2.4 .5zM756.7 225.1v37.1M190.3 256.6v18.5M427 251.9h19.2M442.5 249.3h1l-.5 2.6zM443 251.9l.5 2.5h-1zM526.4 245h31.1M529.5 245l.5 2.4h-1z"/>
<path d="M529.5 245v19.6M704.8 252.6l4.7 4.6M705 256.3l2.1-1.4-1.4 2.1zM705.5 251.9l4 3.9M709.2 252l.7 .7-2.1 1.4zM711.3 250.6l-11 11.1M126 270.3l9.9 9.9M129.7 274.6l.7-.7 1.4 2.2zM132.3 276.6l2.2 1.4-.7 .7zM178.5 279.7l2.1-1.5-1.4 2.2zM184.4 273.8l.7 .7-2.2 1.4zM186.5 272.4l-13.7 13.6"/>
<path d="M189.8 265.1h1l-.5 2.5zM190.3 270.1l.5 2.5h-1zM198 276.6v22.3M217.2 276.6v22.3M221.1 272.6h108M227.8 273.2l13.1 13.2M229.9 274.6l1.4 2.1-2.1-1.4zM233.7 279.1l2.1 1.4-.7 .7zM325.9 272.6l.6 2.6h-1zM325.9 272.6v200.6M526.4 264.6h35.5M529 262.2h1l-.5 2.4z"/>
<path d="M566.4 269.1v35.6M589.4 269.1v35.6M704.6 273.6l2.2 1.4-.7 .7zM704.6 273.6l19.7 19.7M117.3 291.7l2 1.6-.7 .6zM117.3 291.7l1.6 1.9M118.9 293.6a16 16 0 0 1-12.9 25.4M296.7 293l1.9-1.6-1.2 2.2zM298.6 291.4a16 16 0 0 0-3.4 17.4 16 16 0 0 0 14.8 9.9M561.5 280.4v24.3M594.4 280.4v24.3M722.2 291.8l.7-.7 1.4 2.2z"/>
<path d="M735.6 281.9l-13.5 13.6M90.4 302.2h24.5M93.5 302.2l.5 2.6h-1zM93.5 302.2v170.1M106 319l2.5-.6v.9zM120.1 302.2h19.5M198 306.8v26.1M217.2 306.8v26.1M221.1 302.9h74.7M301 302.9h28.1M307.5 318l2.5 .7-2.5 .3zM325.5 300.3h1l-.6 2.6z"/>
<path d="M325.9 302.9l.6 2.4h-1zM556.5 310.6h42.9M559 310.1l2.5 .5-2.5 .5zM561.5 309.9v3.9M566.4 310.6l2.5-.5v1zM566.4 309.9v3.9M586.9 310.1l2.5 .5-2.5 .5zM589.4 309.9v3.9M594.4 310.6l2.5-.5v1zM594.4 309.9v3.9M221.1 336.8h108M325.5 334.4h1l-.6 2.4z"/>
<path d="M325.9 336.8l.6 2.6h-1zM726.5 353.8l2.5-.5v1zM726.5 350.6v25.2M726.5 353.8h23.4M747.3 353.3l2.6 .5-2.6 .5zM749.9 350.6v25.2M703.8 366.1h69.6M729.1 365.6l2.5 .5-2.5 .5zM731.6 362.9v25.2M733 366.1l2.5-.5v1zM733 362.9v25.2M740.9 365.6l2.4 .5-2.4 .5z"/>
<path d="M743.3 362.9v25.2M744.7 366.1l2.5-.5v1zM744.7 362.9v25.2M526.4 393.6h39.9M529.5 393.6l.5 2.5h-1zM529.5 393.6v40.8M540.1 393.6l.5 2.5h-1zM540.1 393.6v10.2M559.4 383.6h14M561.9 383.1l2.6 .5-2.6 .5zM564.5 382.9v10.7M566.5 393.6h1.6"/>
<path d="M568.5 383.6l2.4-.5v1zM568.5 382.9v10.7M582.4 383.6h14M584.9 383.1l2.5 .5-2.5 .5zM587.4 382.9v10.7M591.4 383.6l2.5-.5v1zM591.4 382.9v10.7M700.5 387.4h31.1M703.6 387.4l.6 2.5h-1.1zM703.6 387.4v44.7M713.4 388.1h13.1M716.5 388.1l.5 2.5h-1z"/>
<path d="M716.5 388.1v43.4M537 403.8h29.3M539.6 401.3h1l-.5 2.5zM566.5 403.8h1.6M526.4 434.4h31.1M529 431.9h1l-.5 2.5zM700.5 432.1h31.1M703.1 429.6h1.1l-.6 2.5zM713.4 431.5h13.1v22.1M716 429h1l-.5 2.5zM731.6 431.5v22.1M744.7 431.5v21"/>
<path d="M749.9 433.5v19M721.5 459.5h15.1M724 458.9l2.5 .6-2.5 .5zM726.5 458.7v3.9M731.6 459.5l2.5-.6v1.1zM731.6 458.7v3.9M739.7 459.5h15.1M742.3 458.9l2.4 .6-2.4 .5zM744.7 458.7v3.9M749.9 459.5l2.4-.6v1.1zM749.9 458.7v3.9M90.4 472.3h28.5"/>
<path d="M93 469.7h1l-.5 2.6zM106 471.8v31.2M116 463l2 1.6-.8 .6zM116 463l1.6 1.9M117.6 465l1.3 2.4 .8 2.6M119.2 470l.9-.1-.2 2.5zM119.6 469.9l.3 2.5M120.6 472.3h19M156.1 472.4v10.2M157 472.4v10.2M183.9 469.9h1l-.5 2.5zM184.4 473.2l.5 2.6h-1z"/>
<path d="M184.4 467.5v14.8M258.1 472.4v10.2M259 472.4v10.2M294.2 469.9l1 .1-.8 2.4zM294.7 469.9l-.3 2.5M296.6 464.1l2-1.7-1.2 2.3zM298.6 462.4l-1.6 2a14.1 14.1 0 0 0-2.3 5.6M325.5 470.8h1l-.6 2.4zM329.1 473.2h-19.1v29.8M393.1 473.2v31.5M442.5 470.8h1l-.5 2.4zM461.6 470.8h1l-.5 2.4z"/>
<path d="M465.3 473.2h-38.3v31.5M106 499.8l2.5-.5v1.1zM106 499.8h204M151.1 488.4h10.9M153.7 487.9l2.4 .5-2.4 .5zM156.1 487.7v3.9M157 488.4l2.4-.5v1zM157 487.7v3.9M253.1 488.4h10.9M255.7 487.9l2.4 .5-2.4 .5zM258.1 487.7v3.9M259 488.4l2.5-.5v1z"/>
<path d="M259 487.7v3.9M307.5 499.3l2.5 .5-2.5 .6zM393.1 501.6l2.4-.5v1zM393.1 501.6h33.9M424.6 501.1l2.4 .5-2.4 .5z"/>
</g>
<g fill="#000">
<path d="M105.2 91.3l2.4-.5v1.1z" fill-rule="evenodd"/>
<path d="M307.5 90.8l2.5 .5-2.5 .6z" fill-rule="evenodd"/>
<path d="M431.9 85l2.6-.4v.9z" fill-rule="evenodd"/>
<path d="M452.8 84.6l2.5 .4-2.5 .5z" fill-rule="evenodd"/>
<path d="M414.9 133.2l1.4 2.1-2.1-1.4z" fill-rule="evenodd"/>
<path d="M417.5 136.5l2.1 1.4-.7 .7z" fill-rule="evenodd"/>
<path d="M474.5 131.9l.7 .7-2.1 1.4z" fill-rule="evenodd"/>
<path d="M105.2 146.3l2.4-.5v1z" fill-rule="evenodd"/>
<path d="M307.5 145.8l2.5 .5-2.5 .5z" fill-rule="evenodd"/>
<path d="M429.5 153.7l2.4 .6-2.4 .4z" fill-rule="evenodd"/>
<path d="M433.1 154.3l2.4-.7 .1 1.1z" fill-rule="evenodd"/>
<path d="M451.7 153.4l2.5 .6-2.5 .4z" fill-rule="evenodd"/>
<path d="M455.3 154l2.5-.5v1z" fill-rule="evenodd"/>
<path d="M466.3 140.1l2.1-1.4-1.4 2.1z" fill-rule="evenodd"/>
<path d="M105.2 206.9l2.4-.6v1.1z" fill-rule="evenodd"/>
<path d="M195.5 206.3l2.5 .6-2.5 .5z" fill-rule="evenodd"/>
<path d="M198 206.9l2.5-.6v1.1z" fill-rule="evenodd"/>
<path d="M214.6 206.3l2.6 .6-2.6 .5z" fill-rule="evenodd"/>
<path d="M217.2 206.9l2.4-.6v1.1z" fill-rule="evenodd"/>
<path d="M307.5 206.3l2.5 .6-2.5 .5z" fill-rule="evenodd"/>
<path d="M387.5 233.2h1.1l-.6 2.5z" fill-rule="evenodd"/>
<path d="M388 218.7l.6 2.5h-1.1z" fill-rule="evenodd"/>
<path d="M443 218.7l.5 2.5h-1z" fill-rule="evenodd"/>
<path d="M462.1 218.7l.5 2.5h-1z" fill-rule="evenodd"/>
<path d="M715.9 228.3l2.5-.6v1.1z" fill-rule="evenodd"/>
<path d="M754.3 227.7l2.4 .6-2.4 .5z" fill-rule="evenodd"/>
<path d="M442.5 249.3h1l-.5 2.6z" fill-rule="evenodd"/>
<path d="M443 251.9l.5 2.5h-1z" fill-rule="evenodd"/>
<path d="M529.5 245l.5 2.4h-1z" fill-rule="evenodd"/>
<path d="M705 256.3l2.1-1.4-1.4 2.1z" fill-rule="evenodd"/>
<path d="M709.2 252l.7 .7-2.1 1.4z" fill-rule="evenodd"/>
<path d="M129.7 274.6l.7-.7 1.4 2.2z" fill-rule="evenodd"/>
<path d="M132.3 276.6l2.2 1.4-.7 .7z" fill-rule="evenodd"/>
<path d="M184.4 273.8l.7 .7-2.2 1.4z" fill-rule="evenodd"/>
<path d="M189.8 265.1h1l-.5 2.5z" fill-rule="evenodd"/>
<path d="M190.3 270.1l.5 2.5h-1z" fill-rule="evenodd"/>
<path d="M229.9 274.6l1.4 2.1-2.1-1.4z" fill-rule="evenodd"/>
<path d="M325.9 272.6l.6 2.6h-1z" fill-rule="evenodd"/>
<path d="M529 262.2h1l-.5 2.4z" fill-rule="evenodd"/>
<path d="M704.6 273.6l2.2 1.4-.7 .7z" fill-rule="evenodd"/>
<path d="M117.3 291.7l2 1.6-.7 .6z" fill-rule="evenodd"/>
<path d="M178.5 279.7l2.1-1.5-1.4 2.2z" fill-rule="evenodd"/>
<path d="M233.7 279.1l2.1 1.4-.7 .7z" fill-rule="evenodd"/>
<path d="M296.7 293l1.9-1.6-1.2 2.2z" fill-rule="evenodd"/>
<path d="M722.2 291.8l.7-.7 1.4 2.2z" fill-rule="evenodd"/>
<path d="M93.5 302.2l.5 2.6h-1z" fill-rule="evenodd"/>
<path d="M106 319l2.5-.6v.9z" fill-rule="evenodd"/>
<path d="M307.5 318l2.5 .7-2.5 .3z" fill-rule="evenodd"/>
<path d="M325.5 300.3h1l-.6 2.6z" fill-rule="evenodd"/>
<path d="M325.9 302.9l.6 2.4h-1z" fill-rule="evenodd"/>
<path d="M559 310.1l2.5 .5-2.5 .5z" fill-rule="evenodd"/>
<path d="M566.4 310.6l2.5-.5v1z" fill-rule="evenodd"/>
<path d="M566.4 310.6l2.5-.5v1z" fill-rule="evenodd"/>
<path d="M586.9 310.1l2.5 .5-2.5 .5z" fill-rule="evenodd"/>
<path d="M586.9 310.1l2.5 .5-2.5 .5z" fill-rule="evenodd"/>
<path d="M594.4 310.6l2.5-.5v1z" fill-rule="evenodd"/>
<path d="M325.5 334.4h1l-.6 2.4z" fill-rule="evenodd"/>
<path d="M325.9 336.8l.6 2.6h-1z" fill-rule="evenodd"/>
<path d="M726.5 353.8l2.5-.5v1z" fill-rule="evenodd"/>
<path d="M747.3 353.3l2.6 .5-2.6 .5z" fill-rule="evenodd"/>
<path d="M729.1 365.6l2.5 .5-2.5 .5z" fill-rule="evenodd"/>
<path d="M733 366.1l2.5-.5v1z" fill-rule="evenodd"/>
<path d="M733 366.1l2.5-.5v1z" fill-rule="evenodd"/>
<path d="M740.9 365.6l2.4 .5-2.4 .5z" fill-rule="evenodd"/>
<path d="M740.9 365.6l2.4 .5-2.4 .5z" fill-rule="evenodd"/>
<path d="M744.7 366.1l2.5-.5v1z" fill-rule="evenodd"/>
<path d="M529.5 393.6l.5 2.5h-1z" fill-rule="evenodd"/>
<path d="M540.1 393.6l.5 2.5h-1z" fill-rule="evenodd"/>
<path d="M561.9 383.1l2.6 .5-2.6 .5z" fill-rule="evenodd"/>
<path d="M568.5 383.6l2.4-.5v1z" fill-rule="evenodd"/>
<path d="M584.9 383.1l2.5 .5-2.5 .5z" fill-rule="evenodd"/>
<path d="M591.4 383.6l2.5-.5v1z" fill-rule="evenodd"/>
<path d="M703.6 387.4l.6 2.5h-1.1z" fill-rule="evenodd"/>
<path d="M716.5 388.1l.5 2.5h-1z" fill-rule="evenodd"/>
<path d="M539.6 401.3h1l-.5 2.5z" fill-rule="evenodd"/>
<path d="M529 431.9h1l-.5 2.5z" fill-rule="evenodd"/>
<path d="M703.1 429.6h1.1l-.6 2.5z" fill-rule="evenodd"/>
<path d="M716 429h1l-.5 2.5z" fill-rule="evenodd"/>
<path d="M724 458.9l2.5 .6-2.5 .5z" fill-rule="evenodd"/>
<path d="M731.6 459.5l2.5-.6v1.1z" fill-rule="evenodd"/>
<path d="M742.3 458.9l2.4 .6-2.4 .5z" fill-rule="evenodd"/>
<path d="M749.9 459.5l2.4-.6v1.1z" fill-rule="evenodd"/>
<path d="M93 469.7h1l-.5 2.6z" fill-rule="evenodd"/>
<path d="M116 463l2 1.6-.8 .6z" fill-rule="evenodd"/>
<path d="M119.2 470l.9-.1-.2 2.5z" fill-rule="evenodd"/>
<path d="M183.9 469.9h1l-.5 2.5z" fill-rule="evenodd"/>
<path d="M184.4 473.2l.5 2.6h-1z" fill-rule="evenodd"/>
<path d="M294.2 469.9l1 .1-.8 2.4z" fill-rule="evenodd"/>
<path d="M296.6 464.1l2-1.7-1.2 2.3z" fill-rule="evenodd"/>
<path d="M325.5 470.8h1l-.6 2.4z" fill-rule="evenodd"/>
<path d="M442.5 470.8h1l-.5 2.4z" fill-rule="evenodd"/>
<path d="M461.6 470.8h1l-.5 2.4z" fill-rule="evenodd"/>
<path d="M106 499.8l2.5-.5v1.1z" fill-rule="evenodd"/>
<path d="M153.7 487.9l2.4 .5-2.4 .5z" fill-rule="evenodd"/>
<path d="M157 488.4l2.4-.5v1z" fill-rule="evenodd"/>
<path d="M255.7 487.9l2.4 .5-2.4 .5z" fill-rule="evenodd"/>
<path d="M259 488.4l2.5-.5v1z" fill-rule="evenodd"/>
<path d="M307.5 499.3l2.5 .5-2.5 .6z" fill-rule="evenodd"/>
<path d="M393.1 501.6l2.4-.5v1z" fill-rule="evenodd"/>
<path d="M424.6 501.1l2.4 .5-2.4 .5z" fill-rule="evenodd"/>
<circle cx="150.7" cy="146.3" r=".62"/>
<circle cx="150.7" cy="146.3" r=".63"/>
<circle cx="162.4" cy="146.3" r=".63"/>
<circle cx="162.4" cy="146.4" r=".62"/>
<circle cx="252.7" cy="146.3" r=".63"/>
<circle cx="264.4" cy="146.3" r=".62"/>
<circle cx="264.4" cy="146.3" r=".63"/>
</g>
<!-- layer: Centerline (ISO) -->
<g fill="none" stroke="#000" stroke-width=".39">
<path d="M566.4 391.1v5.4M566.4 398v1.5M589.4 391.1v5.4M589.4 398v1.5M566.4 401v5.3M589.4 401v5.3M724 409.8h2.8M728.3 409.8h1.5M730.5 409.8h5.4M737.4 409.8h1.5M740.4 409.8h5.5M746.5 409.8h1.5"/>
<path d="M749.6 409.8h2.7"/>
</g>
<!-- layer: Symbol (ISO) -->
<g fill="none" stroke="#000" stroke-width=".39">
<path d="M264.4 224.8h27.6M284.1 233.1h6.4v7h-6.4zM287.3 227.4v5.7M574.4 235.6h7v14.4h-7zM574.4 242.3h7M577.9 250v3.2l-10.3 10.2M577.9 253.2l10.7 9.9M722 259.7l3.5 3.4M728.7 259.6h14.2v7h-14.2zM735.1 259.6v7M749 259.5l2.1-1.4-1.4 2.1zM751.1 258.1l-5 5h-3.2"/>
<path d="M569.1 261.3l.7 .7-2.2 1.4zM587.1 261.1l1.5 2-2.2-1.3zM728.7 263.1h-3.2l-2.6 2.6M746.1 263.1l4.1 4.3M748.8 265.2l1.4 2.2-2.1-1.5zM749.9 388.1h12.1M758.8 388.1l.9 2.5-1.1 .1zM758.8 388.1l1.5 11.8h25.9v-7h-22.7v14h18.8v-14M771.9 392.9v14M748.5 431.5l2.5 .9-.6 .8zM748.5 431.5l14.9 9.8h3.2M790.6 429.7h-18.9l-6.7 11.6-2.8-5h5.6"/>
<path d="M526.7 511.3h-10.6l-6.6 11.7-2.9-4.9h5.7M490 543.2v-12.3h128.7v12.3M490 543.2v19.7h128.7v-19.7M490 543.2h128.7M490 549.6h128.7M490 556h128.7M542.5 543.2v19.7M567.9 543.2v19.7M593.3 543.2v19.7"/>
</g>
<g fill="#000">
<path d="M284.8 224.8h5l-2.5 2.6z" fill-rule="evenodd"/>
<path d="M722 256.1v3.6h-3.5z" fill-rule="evenodd"/>
<path d="M569.1 261.3l.7 .7-2.2 1.4z" fill-rule="evenodd"/>
<path d="M587.1 261.1l1.5 2-2.2-1.3z" fill-rule="evenodd"/>
<path d="M719.4 265.7h3.5v3.5z" fill-rule="evenodd"/>
<path d="M748.8 265.2l1.4 2.2-2.1-1.5z" fill-rule="evenodd"/>
<path d="M749 259.5l2.1-1.4-1.4 2.1z" fill-rule="evenodd"/>
<path d="M758.8 388.1l.9 2.5-1.1 .1z" fill-rule="evenodd"/>
<path d="M748.5 431.5l2.5 .9-.6 .8z" fill-rule="evenodd"/>
</g>
<g font-size="7.2">
<text x="428.8" y="171.4">A ( 1 : 3 )</text>
<text x="141.3" y="249.5">E</text>
<text x="166.6" y="249.5">E</text>
<text x="243.8" y="249.5">E</text>
<text x="270.1" y="249.5">E</text>
<text x="138.2" y="262.6">A</text>
<text x="550.8" y="278.5">C</text>
<text x="601.3" y="277.1">C</text>
<text x="719" y="311.5">D ( 1 : 5 )</text>
<text x="564.3" y="323.2">B ( 1 : 5 )</text>
<text x="190.6" y="369.2">B</text>
<text x="240" y="461">D</text>
<text x="559.4" y="469.2">C-C ( 1 : 5 )</text>
<text x="719.2" y="480.9">E-E ( 1 : 3 )</text>
</g>
<text font-size="5.5" x="811.6" y="573">A1</text>
<g font-size="4.8">
<text x="32.4" y="19.7">12</text>
<text x="102.5" y="19.7">11</text>
<text x="172.6" y="19.7">10</text>
<text x="244" y="19.7">9</text>
<text x="314.1" y="19.7">8</text>
<text x="384.2" y="19.7">7</text>
<text x="454.2" y="19.7">6</text>
<text x="524.3" y="19.7">5</text>
<text x="594.4" y="19.7">4</text>
<text x="664.5" y="19.7">3</text>
<text x="734.6" y="19.7">2</text>
<text x="804.7" y="19.7">1</text>
<text x="16.3" y="39">H</text>
<text x="821.5" y="39">H</text>
<text x="441" y="83.4">70</text>
<text x="200.5" y="88.9">(1229)</text>
<text x="16.3" y="113.2">G</text>
<text x="821.6" y="113.2">G</text>
<text x="417.1" y="133.8" transform="rotate(45 417.1 133.8)">5</text>
<text x="467.7" y="137.1" transform="rotate(-45 467.7 137.1)">20</text>
<text x="121.9" y="144">273,5</text>
<text x="201.6" y="143.9">(542)</text>
<text x="282.4" y="144">273,5</text>
<text x="153.9" y="144.8">70</text>
<text x="255.9" y="144.8">70</text>
<text x="426.7" y="151.5" transform="rotate(-1 426.7 151.5)">1,41°</text>
<text x="448.9" y="151.1" transform="rotate(1 448.9 151.1)">1,41°</text>
<text x="16.6" y="187.4">F</text>
<text x="821.9" y="187.4">F</text>
<text x="147.6" y="205.3">557</text>
<text x="203.6" y="205.3">115</text>
<text x="259.6" y="205.3">557</text>
<text x="732.4" y="226.7">204</text>
<text x="386.5" y="231.1" transform="rotate(-90 386.5 231.1)">102</text>
<text x="285.9" y="238.4">A</text>
<text x="441.5" y="238.9" transform="rotate(-90 441.5 238.9)">199</text>
<text x="576.2" y="242.8" transform="rotate(90 576.2 242.8)">0,1</text>
<text x="527.9" y="257.4" transform="rotate(-90 527.9 257.4)">98</text>
<text x="16.5" y="261.7">E</text>
<text x="188.7" y="262.6" transform="rotate(-90 188.7 262.6)">15</text>
<text x="699.7" y="260" transform="rotate(-45 699.7 260)">5</text>
<text x="821.8" y="261.7">E</text>
<text x="127.7" y="269.7" transform="rotate(45 127.7 269.7)">5</text>
<text x="735.6" y="264.9">0,2</text>
<text x="237.8" y="281" transform="rotate(45 237.8 281)">20</text>
<text x="172.3" y="284.3" transform="rotate(-45 172.3 284.3)">20</text>
<text x="324.4" y="291.7" transform="rotate(-90 324.4 291.7)">181</text>
<text x="296.3" y="298.7" transform="rotate(85 296.3 298.7)">135°</text>
<text x="119.1" y="308.5" transform="rotate(-89 119.1 308.5)">135°</text>
<text x="561.3" y="309">25</text>
<text x="574" y="309">115</text>
<text x="589.3" y="309">25</text>
<text x="324.4" y="323.8" transform="rotate(-90 324.4 323.8)">204</text>
<text x="16.2" y="336">D</text>
<text x="821.5" y="336">D</text>
<text x="735.6" y="352.2">70</text>
<text x="459.6" y="355.2" transform="rotate(-90 459.6 355.2)">(1527,5)</text>
<text x="704.5" y="363.7">4,15 H13</text>
<text x="735.6" y="364.5">31</text>
<text x="753.2" y="363.7">4,15 H13</text>
<text x="440.6" y="369.4" transform="rotate(-90 440.6 369.4)">1328,5</text>
<text x="561.9" y="382">M20</text>
<text x="585" y="382">M20</text>
<text x="538.5" y="401.4" transform="rotate(-90 538.5 401.4)">51</text>
<text x="772.4" y="398.2">0,04</text>
<text x="782.7" y="398.2">A</text>
<text x="91.1" y="402.3" transform="rotate(-90 91.1 402.3)">5x204( 1020)</text>
<text x="772.4" y="405.2">0.01</text>
<text x="16.4" y="410.2">C</text>
<text x="323.6" y="411.1" transform="rotate(-90 323.6 411.1)">818,5</text>
<text x="821.7" y="410.2">C</text>
<text x="527.9" y="417.9" transform="rotate(-90 527.9 417.9)">204</text>
<text x="773.7" y="427.5">FREZEN</text>
<text x="773.7" y="434.8">1,6</text>
<text x="726.4" y="457.9">15</text>
<text x="742.8" y="457">(15)</text>
<text x="118.9" y="463.3" transform="rotate(68 118.9 463.3)">45°</text>
<text x="292.6" y="469.9" transform="rotate(-68 292.6 469.9)">45°</text>
<text x="16.4" y="484.5">B</text>
<text x="182.8" y="481.6" transform="rotate(-90 182.8 481.6)">5</text>
<text x="821.8" y="484.5">B</text>
<text x="155.3" y="486.8">5</text>
<text x="257.2" y="486.8">5</text>
<text x="209.7" y="497.4">1224)</text>
<text x="406.1" y="500">204</text>
<text x="518.2" y="516.5">3,2</text>
<text x="507.6" y="535.9">MAATTOLERANTIES VOOR MATEN ZONDER</text>
<text x="526.1" y="541.7">TOLERANTIEAANDUIDING</text>
<text x="508.7" y="548.2">BOVEN</text>
<text x="554.3" y="547.9">-</text>
<text x="579.2" y="548.2">6</text>
<text x="603.4" y="548.2">30</text>
<text x="502.6" y="554.6">TOT EN MET</text>
<text x="553.8" y="554.6">6</text>
<text x="578" y="554.6">30</text>
<text x="605.1" y="554.3">-</text>
<text x="16.4" y="558.7">A</text>
<text x="502.3" y="561.2">TOLERANTIE</text>
<text x="550.1" y="560.8">±0,1</text>
<text x="575.5" y="560.8">±0,2</text>
<text x="600.9" y="560.8">±0,3</text>
<text x="821.7" y="558.7">A</text>
<text x="32.4" y="577.9">12</text>
<text x="102.5" y="577.9">11</text>
<text x="172.6" y="577.9">10</text>
<text x="244" y="577.9">9</text>
<text x="314.1" y="577.9">8</text>
<text x="384.2" y="577.9">7</text>
<text x="454.2" y="577.9">6</text>
<text x="524.3" y="577.9">5</text>
<text x="594.4" y="577.9">4</text>
<text x="664.5" y="577.9">3</text>
<text x="734.6" y="577.9">2</text>
<text x="804.7" y="577.9">1</text>
</g>
<g font-size="4.6">
<text x="575.5" y="236.1" transform="rotate(90 575.5 236.1)">⌖</text>
<text x="729.2" y="265.7">∥</text>
<text x="711.4" y="278" transform="rotate(45 711.4 278)">□139</text>
<text x="764.9" y="398.9">◎</text>
<text x="764" y="406">⌭</text>
<text x="714.1" y="419.4" transform="rotate(-90 714.1 419.4)">⌀130 H7</text>
<text x="701.2" y="420.7" transform="rotate(-90 701.2 420.7)">⌀134 H12</text>
</g>
<g font-size="4.2">
<text x="91.1" y="387.6" transform="rotate(-90 91.1 387.6)">=</text>
<text x="193.9" y="497.4">6x204(=</text>
</g>
<g font-size="3.9">
<text x="633" y="542.8">Roughness acc.</text>
<text x="663" y="542.8">Dimensional tol. acc.</text>
<text x="698" y="542.8">Geometrical tol. acc.</text>
<text x="733" y="542.8">Without tolerance indication:</text>
<text x="633" y="547.2">NEN-EN-ISO 1304</text>
<text x="663" y="547.2">NEN-ISO 406</text>
<text x="698" y="547.2">NEN-ISO 1101</text>
<text x="733" y="547.2">DIN-ISO 2768-</text>
<text x="663" y="552.8">Student: Mike Heddes</text>
<text x="663" y="557.8">Teacher: G. de Jonge</text>
<text x="722" y="552.8">Student Number: 500735300</text>
<text x="722" y="557.8">Study Year: 18/19</text>
<text x="781" y="557.8">Scale: 1 : 10</text>
<text x="663" y="562.8">Education: ED&amp;I</text>
<text x="722" y="562.8">Date: 18-12-2018</text>
<text x="781" y="562.8">Sheet: 1/1</text>
<text x="683" y="567.8">Part Name: Grid fin - 2015.ipt</text>
<text x="807.7" y="567.2">Format:</text>
<text x="683" y="572.8">Part Number: Grid fin</text>
</g>
<text font-size="3.1" x="781" y="542.3">Material: Aluminum 7075</text>
<g font-size="2.3">
<text x="633" y="538.4">THE INFORMATION HEREON IS PROPERTY OF THE HvA. WITHOUT WRITTEN PERMISSION, ANY COPYING, TRANSMITTAL TO OTHERS, AND ANY USE EXCEPT THAT FOR WHICH IT IS LOANED, IS PROHIBITED.</text>
<text x="636" y="563.1">3th ANGLE PROJECTION</text>
</g>
</svg>
